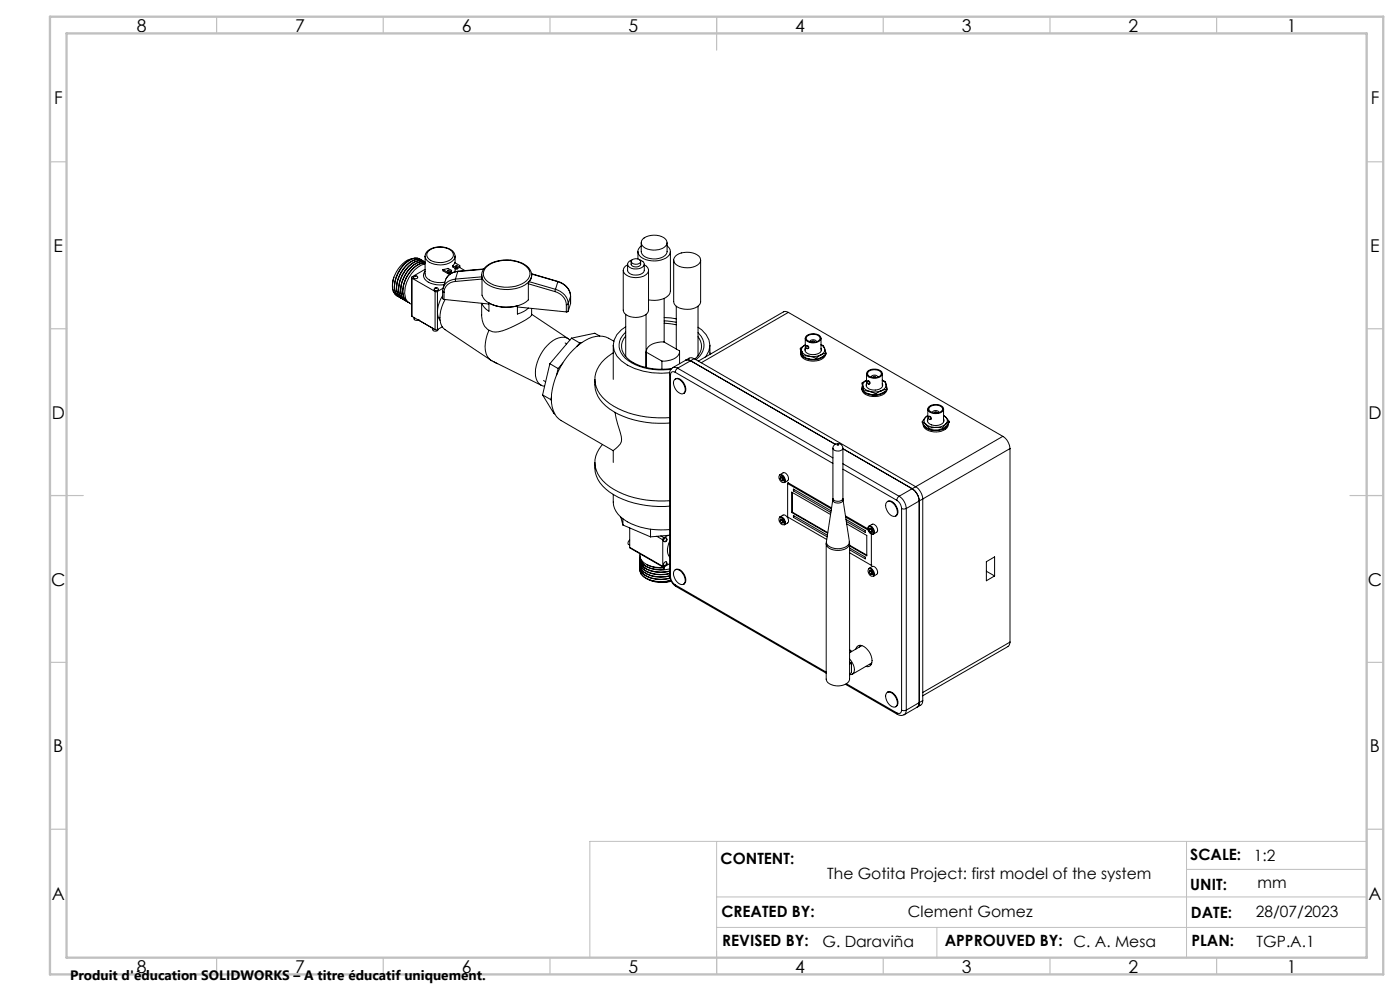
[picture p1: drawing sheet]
<svg xmlns="http://www.w3.org/2000/svg" width="420mm" height="297mm" viewBox="0 0 420 297" stroke-linecap="round" stroke-linejoin="round" font-family="sans-serif">
<path d="M215 252.2v32.8M356 252.2v34.8M410 252.2h-233v34.8M215 268.8h195M215 278h195M281.1 278v9M356 260.6h54" fill="none" stroke="#c0c0c0" stroke-width=".3"/>
<g fill="none" stroke="#c0c0c0" stroke-width=".35">
<path d="M65 5v5M115 5v5M165 5v5M215 5v10M265 5v5M315 5v5M365 5v5M15 48.5h5M410 48.5h5M15 98.5h5M410 98.5h5M15 148.5h10"/>
<path d="M405 148.5h10M15 198.5h5M410 198.5h5M15 248.5h5M410 248.5h5M65 287v5M115 287v5M165 287v5M215 285v7M265 287v5M315 287v5M365 287v5"/>
</g>
<path d="M15 5h400v287h-400zM20 10h390v277h-390z" fill="none" stroke="#c0c0c0" stroke-width=".7"/>
<g fill="none" stroke="#000" stroke-width=".3">
<path d="M124 77.5a8 8 0 0 0-5.9 5.6M126 77.6a2.94 2.94 0 0 0-3.7 .6 9.2 9.2 0 0 0-3.7 9.6l.5 .8 .7 .5M126.3 77.9a2.54 2.54 0 0 0-3-.2 9.8 9.8 0 0 0-4.9 9.2 2.74 2.74 0 0 0 1.8 2.3M126.5 78a3.2 3.2 0 0 0-3.6 .6 9.3 9.3 0 0 0-3.7 9.5l1.1 1.3M126.5 78h.1M126.9 78.2a2.44 2.44 0 0 0-3-.1 9.8 9.8 0 0 0-4.8 9.1 2.6 2.6 0 0 0 1.7 2.4M127.1 78.3a3.3 3.3 0 0 0-3.6 .6 9.2 9.2 0 0 0-3.6 9.6l1.1 1.3M127.1 78.3h.1M127.5 79.1a9.1 9.1 0 0 0-5.8 10.4l.5 .9 .6 .4M127.5 78.6a2.44 2.44 0 0 0-2.9-.1 9.3 9.3 0 0 0-4.6 10.1l.5 .8 .9 .6M127.5 78.6a3.3 3.3 0 0 0-3.3 .7 9.3 9.3 0 0 0-3.7 9.5l1.1 1.4M127.5 78.6a3.9 3.9 0 0 0-4.4 1.8 8.8 8.8 0 0 0-2.5 8.6l.5 .8 .9 .5"/>
<path d="M127.5 78.8a6.9 6.9 0 0 0-5.6 4.5 6.4 6.4 0 0 0-.1 6.8l.8 .6M127.5 78.8a6.7 6.7 0 0 0-5.5 4.1 8.2 8.2 0 0 0-.9 6.3l.5 .8 .7 .5M127.5 76.8v5.3a3.1 3.1 0 0 0 2.9 2.4l1.8 .2 1.3-.1M128.6 75.2a5.7 5.7 0 0 1 7 .1 1.7 1.7 0 0 1-.9 2.8 5.7 5.7 0 0 1-6.4-.9 1.44 1.44 0 0 1 .3-2zM135.8 79.6l.7-.9 1.4 .8v.3M135.8 79.6v.4l1 .6M135.8 79.6l1 .5M136.5 76.8v-.1a4 4 0 0 0-4.3-2.7 4.2 4.2 0 0 0-4.7 2.6v.2M136.5 76.8a3.9 3.9 0 0 1-4.3 2.6l-1-.1a3.7 3.7 0 0 1-3.7-2.5M136.5 76.8v2M136.7 79.6l.5 .1-.3 .1zM137.9 79.8l-.7 .3"/>
<path d="M137.9 79.8v.3M137.9 79.7v.4M188.3 79.4a1.73 1.73 0 0 0-1.3 1.7 1.73 1.73 0 0 0 1.5 1.7 5.3 5.3 0 0 0 5.9-1.2 1.75 1.75 0 0 0-1.1-2.2M188.3 79.2v1.8a2.74 2.74 0 0 0 3.7 1.3 1.58 1.58 0 0 0 1.3-1.3v-1.8M189.3 78.3a1.53 1.53 0 0 0 1.1 1.7 1.53 1.53 0 0 0 1.8-.7v-1M189.6 77.9a1.24 1.24 0 0 0-1.3 1.2 1.24 1.24 0 0 0 1.1 1.3 2.81 2.81 0 0 0 3.9-1.3 1.62 1.62 0 0 0-1.4-1.2M189.7 77.8l.9-.3a1.3 1.3 0 0 1 1.6 1 1.72 1.72 0 0 1-2.9-.1zM191.4 75.4v2.2M192.4 72.7v2.7a2.79 2.79 0 0 0 2.7 2.1 4.3 4.3 0 0 0 5-1.8v-3M192.4 73.7a2.08 2.08 0 0 0-1 2.1 2.08 2.08 0 0 0 1.6 1.7 6.9 6.9 0 0 0 7.8-1.1 1.91 1.91 0 0 0-.7-2.7M192.8 71.7a5.3 5.3 0 0 1 7.2 .4 1.91 1.91 0 0 1-1.7 2.5 5.5 5.5 0 0 1-5.6-1 1.46 1.46 0 0 1 .1-1.9zM201.1 75.4v11.8a3.6 3.6 0 0 1-3.8 2.8l-2.7-.2"/>
<path d="M202.1 77.9v12.5a2.56 2.56 0 0 0 2.5 2.1 5.2 5.2 0 0 0 5.4-1.5l.2-13.1M202.6 76.8a5.7 5.7 0 0 1 7.4 .3 1.86 1.86 0 0 1-1.4 2.7 5.7 5.7 0 0 1-6.3-1.1 1.5 1.5 0 0 1 .3-1.9zM118.1 83.1a4.7 4.7 0 0 0 1.3 5.8h.2M118.1 83.1a5.5 5.5 0 0 0 .4 5.1l.7 .5M120.3 89.4h.1M122.8 90.8l.7 .4M123.5 83.2l.1 11.6M123.6 83.4l6.9 3.9M123.6 94.8l6.9 4M123.6 83.4v11.4M124.2 82.8a.58 .58 0 0 1 .9-.2 .58 .58 0 0 1 0 .9 .58 .58 0 0 1-.9-.1l-.1-.2zM124.2 95.1l.2 .8h1.1"/>
<path d="M124.6 82.7l.2 .1zM125.5 95.9l4.4 2.5a.77 .77 0 0 0 .6 .9 .77 .77 0 0 0 .9-.6M125.5 95.9h.1M127.5 80.7l-3.9 2.3v.4M127.5 81.2a2.07 2.07 0 0 0 1 3.4l2.5 .7h2.2M130.5 98.8h.7M130.5 87.3h.7M130.5 87.3v11.5M130.8 86.3l.2 .1zM131.2 87.3v11.5M131.5 86.7a.57 .57 0 0 0-.7-.5 .57 .57 0 0 0-.4 .8l.7 .1 .4-.4M132.7 98l-1.5 .8"/>
<path d="M132.8 87.3v2.2l.4 .2M132.8 88.6a7 7 0 0 0-.8 7.4M132.8 87.3l.4 .3M132.9 80.8l1.5-.4 1 .6v.2M132.9 80.8v.4l1.4 .8M132.9 80.8l1.4 .8M132.9 86.4l-1.7 .9M133.2 89.7l13.5 1.4M133.2 87.6v2.1M133.5 89.8a9.3 9.3 0 0 0-1 7.9l1 1.1 13.7 9.1M134.3 82h.4M134.3 81.6h.4"/>
<path d="M134.3 81.6v.4M134.7 81.6v.4M135.4 81.2l-.7 .4M135.4 81.2v.4M135.4 81.6l-.7 .4M135.5 81.1l-.1 .5M136.5 80.4v1.1M136.5 81.2l.2 .2M136.6 83.6l.1 .7M136.6 83.6a3.8 3.8 0 0 0-3.8 3.7M136.7 84.3a3.4 3.4 0 0 0-3.5 3.3M136.8 80.6h.4"/>
<path d="M136.8 80.1h.4M136.8 80.1v.5M137.2 80.1v.5M137.3 81.4a4 4 0 0 0-3.7 2.6l-.6 2.3M137.3 81.4l-.7 2.2M137.4 81.3h-.5a4.2 4.2 0 0 0-3.1 2.2M137.4 81.3l-.1 .1M137.9 80.1l1.6 1M137.9 80.1l-.7 .5M144.5 90.9a12 12 0 0 0 .9 6.9l1.3 1.2M144.5 82.4a4.3 4.3 0 0 0 3.5 3.7 11.3 11.3 0 0 0 10.2-1.2 3.3 3.3 0 0 0 1.3-2.5M144.5 83l.1 .6"/>
<path d="M144.5 83l-7.9 .6M144.6 83.6v4.9a6.7 6.7 0 0 0 6.1 3.5 10 10 0 0 0 7.8-2.1v-4.8M144.6 90.9a4.4 4.4 0 0 0 2.1 2.4v-2.5a11.5 11.5 0 0 0 8.5 .8v2.5a7 7 0 0 0 3.3-1.8M144.6 83.6l-7.9 .7M145.1 80.7l-7.8 .7M145.1 80.6l-7.7 .7M145.7 80.3a9.8 9.8 0 0 1 12.7 .1 3 3 0 0 1-1.8 4.7 10.4 10.4 0 0 1-10.7-1.1 2.65 2.65 0 0 1-.2-3.7zM146.7 99a8.2 8.2 0 0 0-.1 8.4l1 .8 14.8 7.3M155.2 92l14.7 1.5M158.5 85.1l7.9 2.3M158.8 84.4l-.3 .7M158.8 84.4l7.9 2.3"/>
<path d="M159.4 82l8 2.3M159.5 82.7a4.3 4.3 0 0 0-3.7-4.2 10.6 10.6 0 0 0-10.4 1.8l-.8 1.3-.1 1.4M159.5 94.4a11.4 11.4 0 0 1-4.6 3l-1.4 .6a10.7 10.7 0 0 1-5.7 1.4l-1.1-.4M159.5 82.1l7.9 2.3M159.5 82.6l-.3 1.1-.4 .7M159.5 92.4v2M159.5 94.2l11 7.3M166.4 87.4a4.4 4.4 0 0 1 3.5 3.9M166.7 86.7l-.3 .7M166.7 86.7a4.8 4.8 0 0 1 3.8 4.4M167.4 84.3a4.8 4.8 0 0 1 3.8 4.5v2.2l-.7 2.3M167.4 84.4a4.9 4.9 0 0 1 3.8 4.4l-.7 2.3"/>
<path d="M167.4 84.3v.1M167.4 84.4l-.7 2.3M169.9 91.3v2.2M170.5 91.1l-.6 .2M170.5 93.3l-.6 .2M170.5 91.1v2.2M187 81v12a3.3 3.3 0 0 0 3.7 2.1h.9a2.96 2.96 0 0 0 3-2.1v-12M187.7 97.9a5.9 5.9 0 0 0-1.3 10.3 20.1 20.1 0 0 0 14.5 3.5M187.7 99.5a5.1 5.1 0 0 0 .8 8.6 18.5 18.5 0 0 0 12.9 2.6M187.7 94.3v12.6M193.8 94.3v15.8M199.2 95.2l3.7 .4"/>
<path d="M199.2 96.9l3.7 .4M199.2 96.2l3.7 .4M199.2 89.4v13.1M202.9 91.8v12.8M209.4 98.1a5.7 5.7 0 0 1 2.2 8.9M209.4 99.7a4.9 4.9 0 0 1-.6 8.1M209.4 91.8v14.8M236.5 93.6l-.8-.3-.7 .2-25.5 14.7M236.5 93.6l64.3 37.2M236.5 93.6l-26.1 15.1M148.1 108.4l1.2 .6M162.8 118.4l2.4 1.4"/>
<path d="M162.8 118.4l3.6 5.7M163.1 114l.6 .4M165 109l2.4 1.5M165 109l-2.2 9.4M165.2 119.8l.2 .2M165.4 119.1l-.2 .7M167.4 110.5l-.4 1.9M168.8 108.8l-1.4 1.7M169.5 102.8l.5 .2M171 101.9a4.3 4.3 0 0 0-6 .8 11.9 11.9 0 0 0-4.1 10.8 3 3 0 0 0 2.5 2.3M171.4 101.3l2.5 1.5M171.4 101.3l-6.4 7.7"/>
<path d="M173.9 102.8l-.9 1M174.6 102.7l-.7 .1M178.5 113.7a9.1 9.1 0 0 0 4.3 8.9 28.2 28.2 0 0 0 18.1 4.2M179.9 100.7l-1.5-.8-7 1.4M184 105.8a9.3 9.3 0 0 0-5.4 9.2 11.5 11.5 0 0 0 6.9 7.5 30.3 30.3 0 0 0 15.4 2.7M184 103.5v10.2M184.2 102.3a7.2 7.2 0 0 0-8.7-.2 21.9 21.9 0 0 0-10 18.7 6.6 6.6 0 0 0 2.8 5.2l15.7 9.1M187.7 100.7a4.7 4.7 0 0 0 1.3 7.4l1 .6M189.9 108.7a18.4 18.4 0 0 0 11.5 1.8M193.9 105.3v4.9M194.5 104a6.5 6.5 0 0 1 4.7-1.5l4.7 2.7a3.3 3.3 0 0 1-3.5 2.9l-1.8 .1-4.7-2.7v-.5zM198.6 108.2v2.5"/>
<path d="M200.9 112l.3 .4M200.9 112v60.4M201.2 112.4v60.4M201.8 110.2l-.6 .6-.3 1.2M202.3 113.8a1.65 1.65 0 0 1 2.5 .9l.4 .6a1.83 1.83 0 0 1-.4 2.7 3.2 3.2 0 0 1-2.5-4.2zM202.6 111.6a.86 .86 0 0 0-1-.1 .86 .86 0 0 0-.4 .9M202.6 113.6l.1-.1a2.55 2.55 0 0 1 2.9 2.3 1.57 1.57 0 0 1-.5 2.1M202.6 111.6l47.3 27.3M203.3 110.3l-.5 .6-.2 .7M203.3 110.3l46.6 26.9M203.9 105.3v3.7M205.7 108l.7-.2 .8 .3"/>
<path d="M205.7 108l-3.9 2.2 .7-.1 .8 .2M207.2 108.1l43.3 25M207.2 108.1l-3.9 2.2M208.2 107.5l-1.2-.3-1.3 .8M208.2 107.5l-1 .6M208.2 107.5l66.5 38.4M209.4 100.9a4.6 4.6 0 0 1-.9 6.7M213 103.5v2.7M213 105.8l.3 .2M240.1 104.4l1.5-1a1.59 1.59 0 0 0-1.1 1.9M240.1 104.4l.8 2.6M240.1 104.4l.4 .9"/>
<path d="M240.2 105.4l.1 .9 .5 .6M240.2 105.7v.4a2.36 2.36 0 0 0 2.3 2 4.4 4.4 0 0 0 5.2-1.8M240.5 105.3a3.1 3.1 0 0 0 2.4 1.5M240.5 105.3l.4 1.4M240.9 107a7.4 7.4 0 0 0 3.9 .7M240.9 106.7l2 .1M240.9 106.7v.3M241.6 104.4a1.4 1.4 0 0 0 1.5 1.8l1.4 .1a1.55 1.55 0 0 0 1.8-1.9M241.6 101.4v3.5M241.8 103.7a.43 .43 0 0 1 .6 .2 .43 .43 0 0 1-.3 .6zM241.9 103.6a.49 .49 0 0 1 .6 .2 .49 .49 0 0 1-.1 .7M242 100.6a3.3 3.3 0 0 1 4.1 .3 1.33 1.33 0 0 1-1.4 1.8h-1.3a1.46 1.46 0 0 1-1.7-1.7z"/>
<path d="M242 100.9a2.63 2.63 0 0 1 4 .4 2.48 2.48 0 0 1-3.9 .6l-.2-.7zM242.9 106.8l1.9 .6M243 102.4a1.09 1.09 0 0 1 .9-.6 1.09 1.09 0 0 1 1 .6M243.7 102.6l-.1-.1a.31 .31 0 0 1 .4-.4 .31 .31 0 0 1 .2 .5M244.8 107.4v.3M246.3 106.4a5.9 5.9 0 0 1-3.4 .4M246.3 106.4l-1.5 1M246.3 103.4l.6 .1 .5 .9zM246.3 101.4v3.5M247.4 104.4a1.65 1.65 0 0 1-1.1 2M247.4 104.4l.4 1.4M247.4 106.4a5.2 5.2 0 0 1-6.3 .7"/>
<path d="M247.8 105.8v.3l-.9 .7-2.1 .9M247.8 105.8l-1.5 .6M258.6 116.3v.4a2.78 2.78 0 0 0 3.1 2.1 3.6 3.6 0 0 0 4.4-2.1v-.4M258.7 114.8l1.3-.8a1.76 1.76 0 0 0-1.2 1.7M258.7 114.8l.3 2.6M258.7 114.8l.1 .9M258.7 115.7l-.1 .8 .3 .7M258.8 115.7a2.54 2.54 0 0 0 2.1 1.6M258.8 115.7l.2 1.4M259 117.4a7.7 7.7 0 0 0 3.7 1M259 117.1l1.9 .2M259 117.1v.3"/>
<path d="M260 115a1.28 1.28 0 0 0 1.2 1.8l1.4 .1a1.72 1.72 0 0 0 2.1-1.9M260 112v3.6M260.2 114.3a.42 .42 0 0 1 .5 .3 .42 .42 0 0 1-.2 .5zM260.2 114.3a.49 .49 0 0 1 .7 .1 .49 .49 0 0 1-.2 .7M260.3 111.2a3.4 3.4 0 0 1 4.2 .3 1.39 1.39 0 0 1-1.5 1.8h-1.2a1.42 1.42 0 0 1-1.7-1.7zM260.7 111.2a2.65 2.65 0 0 1 3.7 .7 2.41 2.41 0 0 1-3.9 .6 .87 .87 0 0 1 .2-1.3zM260.9 117.3l1.8 .7M261.3 113h.1M261.3 113a1.11 1.11 0 0 1 2 0M262 113.2v-.1a.31 .31 0 0 1 .3-.3 .31 .31 0 0 1 .3 .4M262 113.2h.1M262.7 118v.4"/>
<path d="M263.2 118.4h-1.3M263.3 113h.1M264.4 117.1a5.9 5.9 0 0 1-3.5 .2M264.4 117.1l-1.7 .9M264.7 114l.7 .5 .4 .7M264.7 113.9l.9 .5 .2 .8M264.7 112v3.6M265.7 117.3a5.5 5.5 0 0 1-6.5 .2M265.8 115.2a1.94 1.94 0 0 1-1.4 1.9M265.8 115.2l.2 1.5M265.9 115.7l.1 1M266 116.7v.3a6.4 6.4 0 0 1-3.3 1.4"/>
<path d="M266 116.7l-1.6 .4M178.5 138.6a9.1 9.1 0 0 0 4.3 8.9 28.2 28.2 0 0 0 18.1 4.2M180.8 133.2a7.6 7.6 0 0 0 1 11.8 27.2 27.2 0 0 0 19.1 5.1M184 135v3.6M184.5 123.6l1.3 5.1a5.7 5.7 0 0 1 .3 4.4l-2.1 1.9M249.9 134.3a1.75 1.75 0 0 0 3 0M249.9 134.3v15.1a1.75 1.75 0 0 0 3 0M250.6 133.1a1.51 1.51 0 0 1 2.3 1.2M250.6 133.1l-.6 .7-.1 .5M251.2 133.2l.4 .1-.4 .1zM252.9 134.3v15.1M252.9 134.5l20.7 12"/>
<path d="M252.9 139l16.8 9.7M276.7 126.4l.4 .9 1.7 1.4M276.7 126.4l1 .7M277.6 125.1a1.33 1.33 0 0 0 .1 2M277.6 125.1l-.9 1.3M277.7 127.1a4.4 4.4 0 0 0 3.1 1M277.7 127.1l1.1 1.3M278.3 124.6l-.7 .5M278.3 125.6a1.22 1.22 0 0 0 1.2 1.7 2.63 2.63 0 0 0 3.7-1.4l-.1-.3M278.3 124.5l-.7 .6M278.3 122.6v3.6M278.6 124.8a.51 .51 0 0 1 .7 .2 .51 .51 0 0 1-.2 .7"/>
<path d="M278.6 124.8a.44 .44 0 0 1 .6 .3 .44 .44 0 0 1-.3 .6l-.3-.4zM278.7 121.8a3.1 3.1 0 0 1 4.4 .6 1.88 1.88 0 0 1-2.3 1.6l-.7-.1a1.45 1.45 0 0 1-1.7-1.7zM278.8 128.4v.3M278.8 122.1a2.59 2.59 0 0 1 4 .5 2.46 2.46 0 0 1-3.9 .6l-.2-.4zM279.7 123.6a1.11 1.11 0 0 1 2 0M280.5 123.8l-.1-.1a.31 .31 0 0 1 .3-.3 .31 .31 0 0 1 .3 .4M280.8 128.1l-2 .3M280.8 128.1l2 .2M282.8 128.6a8.3 8.3 0 0 1-4 .1M282.8 128.3v.3M283.1 124.6l.6 .4M283.1 124.5l.6 .5"/>
<path d="M283.1 122.6v3.6M283.7 125a1.33 1.33 0 0 1 .1 2M283.7 125l1.1 1.3M283.8 127a4.2 4.2 0 0 1-3 1.1M283.8 127l-1 1.3M284.4 127v.3a3.1 3.1 0 0 1-3.5 2.2l-1.6-.2a2.39 2.39 0 0 1-2.3-2.2M284.4 127.1a4.7 4.7 0 0 1-6.4 1.3l-1-1.2M284.8 126.3l-.6 1.1-1.4 1.2M284.8 126.3l-1 .7M300.8 130.8a4.7 4.7 0 0 1 2.2 3.6M300.8 130.8l-26.1 15.1M303 134.4v58"/>
<path d="M303 134.4l-26.2 15.1M184 148.2a7.4 7.4 0 0 0 4.2 8.2 22.2 22.2 0 0 0 12.7 2.3M186.2 155l.7 2.3M186.9 155.5v1.8M186.9 157.3l8.3 3.6M188.9 158.2v5.8M195.2 158.6v2.3M233.8 142.5a1.3 1.3 0 0 1 1.4 .6 1.3 1.3 0 0 1-.2 1.5l-.9-.5a1.44 1.44 0 0 1-.3-1.6zM233.8 155.1a1.3 1.3 0 0 1 1.4 .7 1.3 1.3 0 0 1-.2 1.5 1.64 1.64 0 0 1-1.2-2.2zM234 142.3l.9-.6a1.58 1.58 0 0 1 1.4 2.4l-1 .5a1.56 1.56 0 0 0-1.3-2.3zM234 154.9l.9-.5a1.56 1.56 0 0 1 1.4 2.3l-1 .6a1.55 1.55 0 0 0-1.4-2.3M234.1 143.4v-.5l.5 .1 .4 .6-.1 .5-.4-.1"/>
<path d="M234.1 143.4l.4 .6M234.1 156.1l.4 .6M234.1 156.1v-.5h.5l.4 .6-.1 .5h-.4M234.5 143.2l.4 .6M234.5 155.9l.4 .6-.4 .2M234.5 143.2l-.4 .2M234.5 155.9l-.4 .2M234.6 142.9l-.1 .3M234.6 155.6l-.1 .3M234.9 143.8h.1M234.9 143.8l-.4 .2M236.3 144.9v10l11.7 6.8"/>
<path d="M236.3 144.9l13.1 7.6M236.4 144.9v-.2l13 7.5M236.6 144.8l-.3 .1M237.5 153.6v-6.1l11.7 6.7M237.5 153.6l10.8 6.2M237.7 153.5l10.6 6.1M237.7 147.6v5.9M237.7 153.5l-.2 .1M238 155v-.5l10.2 5.9M238 147.1v-.5l11.3 6.5M238 155l10.1 5.9M238 147.1l11.2 6.5"/>
<path d="M238.2 146.7l-.2 .4M238.2 154.7l-.2 .3M249.8 149.4v.4M249.8 149.8a1.71 1.71 0 0 0 1.6 1 1.71 1.71 0 0 0 1.5-1M249.8 149.8l-1.9 12.5M252.9 149.4v.4M252.9 140.6l16.1 9.3M252.9 149.8l1.9 12.5M253.6 154.6l6.8 3.9M253.7 155l6.8 3.9M253.8 155.7l5.8 3.3v.6l-5.7-3.3M254 157l6 3.5v6.1l-5.1-3"/>
<path d="M260.5 158l.3-.2a1.42 1.42 0 0 1 1 2.3 1.56 1.56 0 0 1-1.3-2.1zM260.6 157.7a1.54 1.54 0 0 1 1.4 .8 1.54 1.54 0 0 1-.1 1.6 1.69 1.69 0 0 1-1.3-2.4zM260.7 157.7l1-.6a1.57 1.57 0 0 1 1.3 2.4l-1 .6M260.8 158.9l.1-.6 .5 .1 .4 .6-.1 .5h-.5M260.8 158.9l.4 .6M261.2 158.6l.4 .6M261.2 158.6l-.4 .3M261.3 158.4l-.1 .2M261.6 159.2h.1M261.6 159.2l-.4 .3M266 150.6a1.65 1.65 0 0 1 2.5 .8l.3 .6a1.83 1.83 0 0 1-.3 2.8 3.2 3.2 0 0 1-2.5-4.2zM266.2 150.3l.2-.1a2.48 2.48 0 0 1 2.8 2.3 1.52 1.52 0 0 1-.5 2.2"/>
<path d="M269 149.9a3.1 3.1 0 0 1 1.5 2.5M269.7 148.7a4.7 4.7 0 0 1 2.2 3.7M269.7 148.7l-.5 .6-.2 .6M270.5 152.4l.7 .2 .7-.2M270.5 152.4v60.4M271.9 152.4v60.4M273.6 146.5a4.8 4.8 0 0 1 2.2 3.6M273.6 146.5l-3.9 2.2M274.7 145.9a4.8 4.8 0 0 1 2.1 3.6M274.7 145.9l-1.1 .6M275.8 150.1l-3.9 2.3M275.8 150.1v60.5"/>
<path d="M276.8 149.5l-1 .6M276.8 149.5v60.5M188.9 164l10 6M188.9 161.9l-.5 .9 .5 .6M188.9 164l9.9 5.7M191.9 165.9v.6M191.9 167.2h.1M191.9 167.9v.1M191.9 168.6v.1M191.9 169.3v.1M191.9 170v.1M191.9 170.7v.1"/>
<path d="M192 170.4a2.32 2.32 0 0 0 1.1 2.4 9.6 9.6 0 0 0 8.1 1.1M192 169.6a2.68 2.68 0 0 0 2.1 3.1 10.2 10.2 0 0 0 6.9 .5M192 168.9a2.32 2.32 0 0 0 1.1 2.5 9.6 9.6 0 0 0 7.8 1.1M192 168.2a2.32 2.32 0 0 0 1.1 2.5 9.5 9.5 0 0 0 7.8 1.1M192 167.5a2.34 2.34 0 0 0 1.1 2.5 9.5 9.5 0 0 0 7.8 1.1M192 166.8a2.68 2.68 0 0 0 2.1 3.1 10.1 10.1 0 0 0 5.1 .8M192 170.8a2.79 2.79 0 0 0 2 2.7 10.3 10.3 0 0 0 7.3 .5M192 170.1a2.87 2.87 0 0 0 2 2.7 10.3 10.3 0 0 0 7 .6M192 169.4a2.87 2.87 0 0 0 2 2.6 10 10 0 0 0 6.9 .6M192 168.7a2.87 2.87 0 0 0 2 2.6 10 10 0 0 0 6.9 .6M192 168a2.79 2.79 0 0 0 2 2.6 10.3 10.3 0 0 0 6.9 .6M192 167.2a2.87 2.87 0 0 0 2 2.7 10.3 10.3 0 0 0 6.9 .6"/>
<path d="M192 166.5a2.87 2.87 0 0 0 2 2.7 9.7 9.7 0 0 0 5.2 .9v.6M192.5 168.5l.4 1.1 .6 .7M192.5 167.8l.4 1.1 .6 .7M194.1 169.2a8.6 8.6 0 0 0 5 1M194.6 173.7l1.2 .5 2.3 .4M197 160.7l1.8 1.1M198.2 160.6l1 .5M198.8 161.8v7.9M199.1 170.2l.1 .5M199.1 170v.2M199.2 161.1l-.4 .7M199.2 169.4a.56 .56 0 0 0 .9-.3 .56 .56 0 0 0-.6-.7l-.4 .5 .1 .6"/>
<path d="M199.4 161.4l.1-.1a.54 .54 0 0 1 .5 .8 .54 .54 0 0 1-.9-.1zM200.4 160.4l-1.2 .7M200.9 172.4l.4 1.7 .8 1.1 .7 .6M200.9 168.9l-1.9 1.1-.2-.3M200.9 162.2l-.3 .6a4 4 0 0 0 .3 4.1M200.9 172.4l.3 .4M200.9 160.4l-5.7 .5M201.2 172.8a3.2 3.2 0 0 0 1.4 2.5M201.3 174.1l-3.2 .5M201.4 174.2l-3.3 .4M202.3 171a1.69 1.69 0 0 1 2.5 .9l.4 .5a1.81 1.81 0 0 1-.4 2.8 3.1 3.1 0 0 1-2.5-4.2zM202.6 170.8l.2-.2a3 3 0 0 1 2.9 3.5l-.6 1"/>
<path d="M202.6 175.3l.2 .5M202.6 175.3l45.3 26.1M202.8 175.8l45.1 26M247.9 162.9v40.6a3.3 3.3 0 0 0 3.8 2.1l1.5-.4a2.25 2.25 0 0 0 1.7-1.7v-40.6M247.9 162.9a2.35 2.35 0 0 0 2.3 1.9 3.9 3.9 0 0 0 4.6-1.6l.1-.3M247.9 162.3a2.38 2.38 0 0 0 2.6 2.1 4.2 4.2 0 0 0 4.2-1.5l.1-.6M247.9 162.3v.6M254.8 162.3v.6M254.9 165.7l6.5 3.7M254.9 164.2l4.7 2.8v.5l-4.7-2.7M254.9 163.4l5.1 3M260.5 170.6a1.31 1.31 0 0 1 1.4 .6 1.31 1.31 0 0 1-.1 1.5 1.57 1.57 0 0 1-1.3-2.1z"/>
<path d="M260.7 170.4l1-.6a1.55 1.55 0 0 1 1.3 2.4l-1 .5a1.56 1.56 0 0 0-1.3-2.3zM260.8 171.5l.1-.5 .5 .1 .4 .6-.1 .5-.5-.1M260.8 171.5l.4 .6M261.2 171.2l.4 .6M261.2 171.2l-.4 .3M261.3 171l-.1 .2M261.4 160v9.4M261.6 169.3l-.2 .1M261.6 171.8l.1 .1M261.6 171.8l-.4 .3M295.9 168.3l2.5-1.4v5.7l-2.5 1.5zM295.9 171.2l2.5 1.4"/>
<path d="M254.9 197.5l.8 1.2a2.57 2.57 0 0 1 0 3.3l-.8 .2M254.9 194.7l.4 .3v.4M254.9 198.4l.5 .4M255.4 198.8v2.8l-.5 .3M255.4 198.8l-.5 .3M256.8 194.5a1.43 1.43 0 0 1 2.4-.8 4.9 4.9 0 0 1 2.2 5.4 1.24 1.24 0 0 1-1.6 .6M258 193.4l-.2 .5M258.6 193.5l-3.7 2.1M260.8 199.1l.5 .1M261.5 198.7l-5.8 3.4M303 192.4l-.2 .8-.4 .6-25.6 14.7M303 192.4l-26.2 15.1"/>
<path d="M253.6 205.1l15.6 9M253.9 204.9l15.1 8.7M266 207.7a1.69 1.69 0 0 1 2.5 .9l.3 .6a1.81 1.81 0 0 1-.3 2.7 3.1 3.1 0 0 1-2.5-4.2zM266.2 207.5l.2-.1a2.55 2.55 0 0 1 2.8 2.3 1.57 1.57 0 0 1-.5 2.1M269 213.6l.2 .5M269.2 214.1a1.89 1.89 0 0 0 2.1 .1M270.5 212.8a.88 .88 0 0 1-.5 1 .88 .88 0 0 1-1-.2M270.5 212.8l.7 .2 .7-.2M271.9 212.8l-.2 .9-.4 .5M275.1 211.9l-3.8 2.3M275.8 210.6l-.2 .8-.5 .5M275.8 210.6l-3.9 2.2"/>
<path d="M276.8 210l-.3 1.1-1.4 .8M276.8 210l-1 .6"/>
<circle cx="134.5" cy="81" r=".21"/>
<circle cx="199.9" cy="162" r=".11"/>
<circle cx="199.9" cy="169.1" r=".09"/>
</g>
<g font-size="5.3">
<text x="41" y="9.5">8</text>
<text x="88.5" y="9.5">7</text>
<text x="138.5" y="9.5">6</text>
<text x="188.5" y="9.5">5</text>
<text x="238.5" y="9.5">4</text>
<text x="288.5" y="9.5">3</text>
<text x="338.5" y="9.5">2</text>
<text x="386" y="9.5">1</text>
<text x="16.2" y="31.2">F</text>
<text x="411.2" y="31.2">F</text>
<text x="16.1" y="75.5">E</text>
<text x="411.1" y="75.5">E</text>
<text x="15.5" y="125.5">D</text>
<text x="410.5" y="125.5">D</text>
<text x="15.4" y="175.5">C</text>
<text x="410.4" y="175.5">C</text>
<text x="16" y="225.5">B</text>
<text x="411" y="225.5">B</text>
<text x="15.5" y="269.7">A</text>
<text x="410.5" y="269.7">A</text>
<text x="41" y="291.5">8</text>
<text x="88.5" y="291.5">7</text>
<text x="138.5" y="291.5">6</text>
<text x="188.5" y="291.5">5</text>
<text x="238.5" y="291.5">4</text>
<text x="288.5" y="291.5">3</text>
<text x="338.5" y="291.5">2</text>
<text x="386" y="291.5">1</text>
</g>
<g font-size="4.7">
<text x="357.1" y="257.8">SCALE:</text>
<text x="216.2" y="259">CONTENT:</text>
<text x="248.2" y="263.4">The Gotita Project: first model of the system</text>
<text x="376.2" y="258.1">1:2</text>
<text x="357.1" y="266.8">UNIT:</text>
<text x="377.2" y="266.1">mm</text>
<text x="216.4" y="274.7">CREATED BY:</text>
<text x="272.4" y="274.8">Clement Gomez</text>
<text x="357.3" y="275.1">DATE:</text>
<text x="376.8" y="274.8">28/07/2023</text>
<text x="216.6" y="283.6">REVISED BY:</text>
<text x="246.8" y="283.7">G. Daraviña</text>
<text x="283.4" y="283.6">APPROUVED BY: C. A. Mesa</text>
<text x="357.4" y="283.6">PLAN:</text>
<text x="377" y="283.7">TGP.A.1</text>
</g>
<text font-size="4.1" x="21" y="293.7">Produit d'éducation SOLIDWORKS – A titre éducatif uniquement.</text>
</svg>
